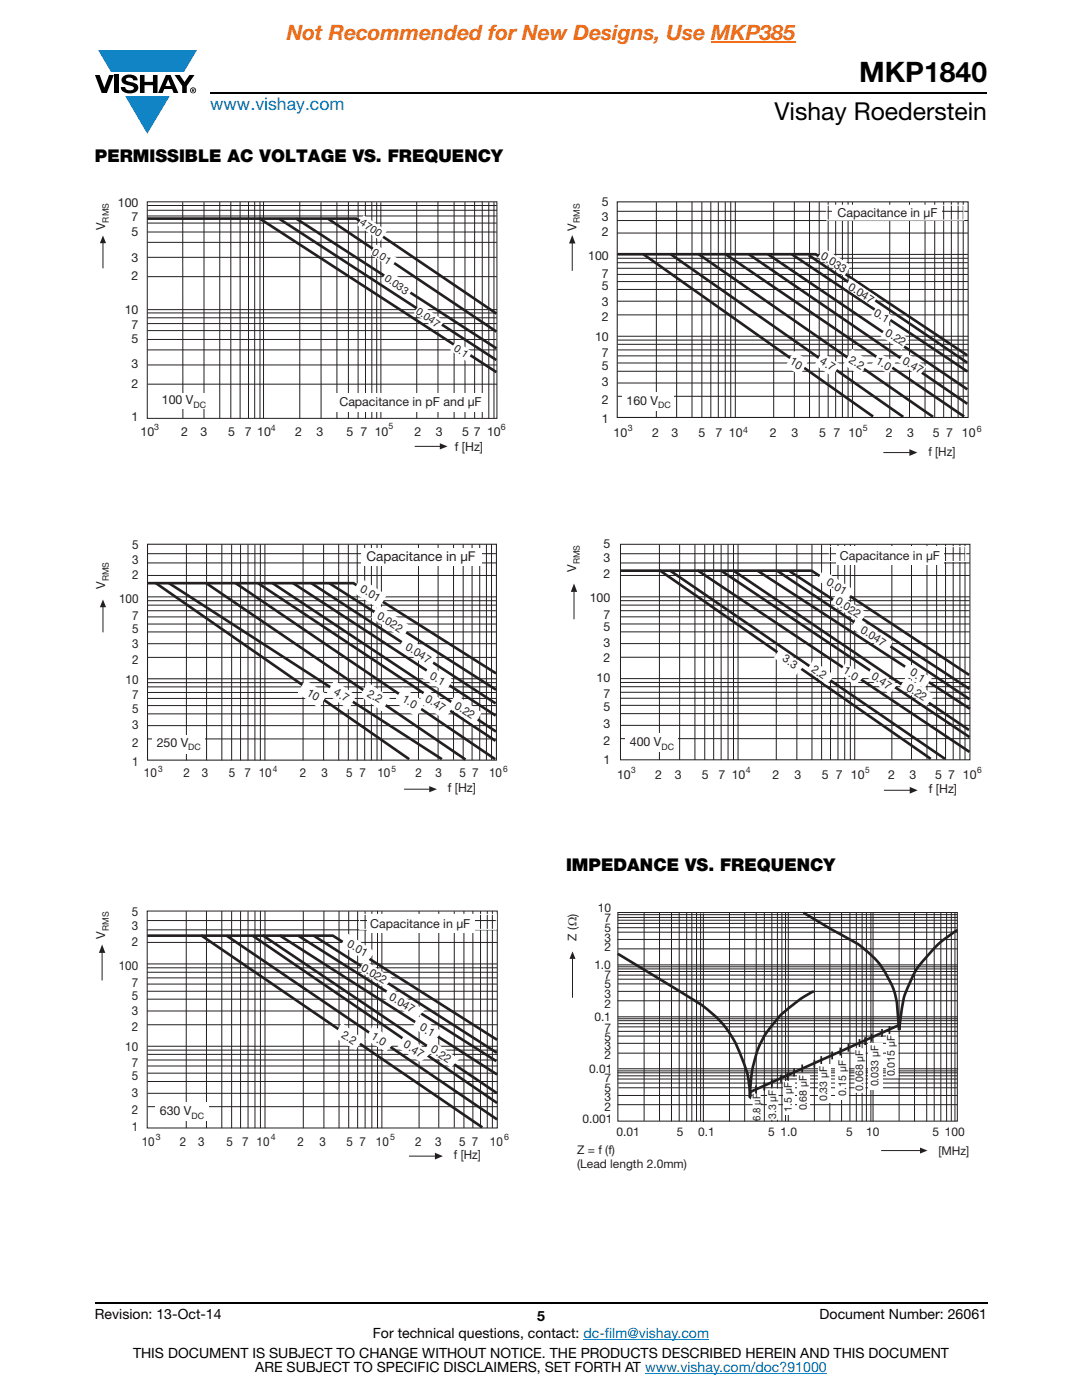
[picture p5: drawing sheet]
<svg xmlns="http://www.w3.org/2000/svg" width="216mm" height="279mm" viewBox="0 0 216 279" stroke-linecap="round" stroke-linejoin="round" font-family="sans-serif">
<g fill="#0a7fc3">
<path d="M19.6 10h19.7l-2.6 4.3h-1.1h-13.5z"/>
<path d="M25 19.2h8.9l-4.5 7.5z"/>
</g>
<g fill="#000">
<path d="M18.9 15h1l.9 2.5 1-2.5h.9l-1.4 3.6h-1zM22.9 15h.9v3.6h-.9zM24.6 15.3a2.1 2.1 0 0 1 2.8 .3l.1 .4h-.9a.79 .79 0 0 0-.7-.5 .79 .79 0 0 0-.8 .4l.3 .3 1 .2a1.08 1.08 0 0 1 1.2 1 1.08 1.08 0 0 1-1.1 1.2 1.73 1.73 0 0 1-2.4-1.2h.9a.96 .96 0 0 0 .8 .6 .96 .96 0 0 0 .9-.4 1.31 1.31 0 0 0-1.2-.6 1.03 1.03 0 0 1-1.1-.6 1.03 1.03 0 0 1 .2-1.1zM27.9 15h.9v1.3h1.7v-1.3h.9v3.6h-.9v-1.6h-1.7v1.6h-.9zM34.8 15h1.1l.9 1.4 1-1.4h1l-1.5 2.2v1.4h-.9v-1.4z"/>
<path d="M33.6 15.9l.5 1.3h-1.1zM33.1 15l-1.6 3.6h1l.3-.8h1.5l.3 .8h1l-1.6-3.6z"/>
<path d="M38.4 17.8h.2v.2h-.2zM38.3 17.7v.7h.1v-.3l.4 .3-.2-.3 .2-.2-.1-.2z"/>
<path d="M38.1 18a.46 .46 0 0 1 .9 0 .46 .46 0 0 1-.9 0zM37.9 18a.6 .6 0 0 0 1.2 0 .6 .6 0 0 0-1.2 0z"/>
</g>
<path d="M42 18.6h155M18.9 260h178.1" fill="none" stroke="#000" stroke-width=".36"/>
<path d="M141.9 8.3h16.8" fill="none" stroke="#f06b12" stroke-width=".21"/>
<path d="M116.4 267.3h25.1M128.7 274h36.3" fill="none" stroke="#007ec4" stroke-width=".2"/>
<path d="M18.9 39.3h82v51.2h-82z" fill="#fff"/>
<g fill="none" stroke="#231f20" stroke-width=".2">
<path d="M29.4 44.5h69.7M29.4 43.1h69.7M29.4 40.3h69.8v43.2h-69.8zM29.4 51.4h69.7M29.4 48.4h69.7M29.4 46.3h69.7M29.4 41h69.7M29.4 55.2h69.7M29.4 42h69.8M36.5 40.3v43.2M40.7 40.3v43.2M43.9 40.3v43.2"/>
<path d="M46.1 40.3v43.2M47.9 40.3v43.2M49.6 40.3v43.2M50.8 40.3v43.2M51.9 40.3v43.2M52.6 40.3v43.2M59.8 40.3v43.3M64.1 40.4v43.1M67.2 40.4v43.1M69.5 40.3v43.3M71.5 40.3v43.3M72.9 40.3v43.2"/>
<path d="M74.2 40.3v43.3M75.2 40.4v43.1M76 40.4v43.1M83.1 40.3l.1 43.2M87.4 40.2v43.2M90.6 40.3v43.2M92.8 40.3v43.2M94.7 40.2v43.2M96.2 40.2v43.2M97.5 40.3v43.2M98.6 40.3v43.2M29.3 67.7h69.8"/>
<path d="M29.4 69.8h69.7M29.4 66h69.7M29.4 64.6h69.7M29.4 63.4h69.7M29.4 62.5h69.7M29.4 76.7h69.8M29.4 61.8h69.8M29.4 72.8h69.8"/>
</g>
<path d="M29.4 43.6h41.7l28 19M51.7 43.5l47.4 30.8M55.7 43.6l43.3 28.3M59.1 43.6l40 25.9M65.5 43.7l33.6 22.5" fill="none" stroke="#231f20" stroke-width=".53"/>
<g fill="#fff">
<path d="M72.6 42.9l4.6 3.2-1.3 2-4.6-3.2z"/>
<path d="M75 48.8l4.3 2.7-1.3 2-4.3-2.8z"/>
<path d="M77.4 53.9l5.2 3.5-1.4 2-5.1-3.5z"/>
<path d="M83.8 60.6l4.8 3.5-1.2 1.8-4.8-3.4z"/>
<path d="M91 68.1l3.3 2.2-1.2 1.8-3.3-2.2z"/>
</g>
<path d="M20.5 48.4v5.1" fill="none" stroke="#231f20" stroke-width=".2"/>
<path d="M20.5 47l.7 1.5h-1.3z" fill-rule="evenodd" fill="#231f20"/>
<path d="M82.8 89.1h5.1" fill="none" stroke="#231f20" stroke-width=".2"/>
<path d="M87.8 88.5l1.5 .6-1.5 .6z" fill-rule="evenodd" fill="#231f20"/>
<g fill="#fff">
<path d="M66.7 78.5h30.5v3.8h-30.5z"/>
<path d="M31.5 78.5h10.6v3.2h-10.6z"/>
<path d="M18.9 107.5h82.5v51.1h-82.5z"/>
</g>
<path d="M29.4 108.6h69.7v43.1h-69.7zM29.5 135.5h69.6" fill="none" stroke="#231f20" stroke-width=".21"/>
<g fill="none" stroke="#231f20" stroke-width=".2">
<path d="M29.4 114.8h69.6M29.4 112.3h69.6M29.4 110.5h69.6M29.4 119.1h69.6M29.4 119.9h69.6M37.2 108.7v43M41.2 108.6v43.1M44.3 108.6v43.1M46.2 108.7v43M48 108.7v43M49.5 108.7v43M50.9 108.7v43"/>
<path d="M52 108.6v43.1M52.9 108.6v43.1M60.5 108.7v43M64.6 108.6v43.1M67.6 108.6v43.1M69.5 108.7v43M71.3 108.7v43M72.8 108.7v43M74.1 108.7v43M75.2 108.6v43.1M76.1 108.7v43M83.5 108.6v43.1"/>
<path d="M87.4 108.7v43M90.5 108.7v42.9M92.4 108.6v43.1M94.2 108.6v43.1M95.7 108.6v43.1M97.1 108.6v43.1M98.1 108.6v43.1M29.4 121.9h69.6M29.4 120.8h69.6M29.4 126.1h69.6M29.4 128.5h69.6M29.4 123.1h69.6"/>
<path d="M29.4 124.5h69.6M29.4 131.2h69.7M29.5 139.4h69.6M29.5 137.1h69.6M29.5 138.2h69.6M29.5 136.2h69.6M29.5 147.5h69.6M29.5 142.5h69.6M29.5 144.8h69.6M29.5 140.8h69.6"/>
</g>
<path d="M29.5 116.4h41l28.5 18M31 116.3l50.7 35.2M33.7 116.4l54.5 35.1M41.1 116.4l51.8 35.2M47 116.4l51.8 35.1M51.5 116.4l47.4 31.5M54.3 116.3l44.7 29.7M58.4 116.3l40.5 26.5M62 116.3l36.9 24.1M65.7 116.4l33.3 21.3" fill="none" stroke="#231f20" stroke-width=".53"/>
<path d="M73.4 136.3l4.3 2.9-1.5 2.6-4.3-2.9z" fill="#fff"/>
<path d="M73.4 136.3l4.3 2.9-1.5 2.6-4.3-2.9z" fill="none" stroke="#fff" stroke-width=".2"/>
<path d="M61 135.8l4.1 2.9-1.5 2.5-4.1-2.9z" fill="#fff"/>
<path d="M61 135.8l4.1 2.9-1.5 2.5-4.1-2.9z" fill="none" stroke="#fff" stroke-width=".2"/>
<path d="M66.7 135.9l4.3 3-1.5 2.6-4.2-3.1z" fill="#fff"/>
<path d="M66.7 135.9l4.3 3-1.5 2.6-4.2-3.1z" fill="none" stroke="#fff" stroke-width=".2"/>
<path d="M80.4 137.2l4.3 3-1.6 2.8-4.3-3z" fill="#fff"/>
<path d="M80.4 137.2l4.3 3-1.6 2.8-4.3-3z" fill="none" stroke="#fff" stroke-width=".2"/>
<path d="M85 137.6l5.1 3.5-1.3 2.5-5.1-3.6z" fill="#fff"/>
<path d="M85 137.6l5.1 3.5-1.3 2.5-5.1-3.6z" fill="none" stroke="#fff" stroke-width=".2"/>
<path d="M90.9 138.7l5.1 3.5-1.4 2.4-5-3.5z" fill="#fff"/>
<path d="M90.9 138.7l5.1 3.5-1.4 2.4-5-3.5z" fill="none" stroke="#fff" stroke-width=".2"/>
<path d="M85.8 132.9l4.4 2.7-1.3 2.4-4.5-2.7z" fill="#fff"/>
<path d="M85.8 132.9l4.4 2.7-1.3 2.4-4.5-2.7z" fill="none" stroke="#fff" stroke-width=".2"/>
<path d="M72 115.5l5 3.3-1.5 2.6-5-3.3z" fill="#fff"/>
<path d="M72 115.5l5 3.3-1.5 2.6-5-3.3z" fill="none" stroke="#fff" stroke-width=".2"/>
<path d="M75.5 120.8l6.1 4.1-1.3 2.4-6.1-4.1z" fill="#fff"/>
<path d="M75.5 120.8l6.1 4.1-1.3 2.4-6.1-4.1z" fill="none" stroke="#fff" stroke-width=".2"/>
<path d="M80.9 126.9l6.3 4-1.4 2.4-6.2-4z" fill="#fff"/>
<path d="M20.5 121.1v5.1" fill="none" stroke="#231f20" stroke-width=".2"/>
<path d="M20.5 119.6l.7 1.6h-1.3z" fill-rule="evenodd" fill="#231f20"/>
<path d="M80.6 157.5h5.1" fill="none" stroke="#231f20" stroke-width=".2"/>
<path d="M85.6 156.9l1.6 .6-1.6 .6z" fill-rule="evenodd" fill="#231f20"/>
<g fill="#fff">
<path d="M72.2 109.3h24v3.5h-24z"/>
<path d="M30.4 146.7h10.5v3.7h-10.5z"/>
<path d="M18.9 180.7h82.7v51.2h-82.7z"/>
</g>
<g fill="none" stroke="#231f20" stroke-width=".2">
<path d="M29.3 192.4h69.9M29.3 195.2h69.9M29.3 194h69.9M29.3 188.1h69.9M29.3 185.6h69.9M29.3 183.7h69.9M29.3 199.4h69.9M29.3 197.8h69.9M29.3 193.1h69.9M29.3 196.4h69.9M29.4 181.8h69.8v43.3h-69.8zM37.2 181.9v43.3"/>
<path d="M41.2 181.8v43.4M44.3 181.8v43.4M46.2 181.9v43.3M48 181.9v43.3M49.5 181.9v43.3M50.9 181.9v43.3M52 181.8v43.4M52.9 181.8v43.4M60.5 181.9v43.3M64.6 181.8v43.4M67.7 181.8v43.4M69.6 181.9v43.3"/>
<path d="M71.4 181.9v43.3M72.9 181.9v43.3M74.2 181.9v43.3M75.3 181.8v43.4M76.2 181.9v43.3M83.6 181.8v43.3M87.6 181.9v43.2M90.6 181.9v43.1M92.6 181.8v43.3M94.4 181.8v43.3M95.9 181.8v43.3M97.2 181.8v43.3"/>
<path d="M98.2 181.8v43.3M29.3 201.8h69.9M29.4 204.5h69.8M29.4 218.2h69.9M29.4 214.2h69.9M29.4 211.5h69.9M29.4 209.6h69.9M29.4 208.8h69.9M29.4 215.8h69.9M29.4 212.7h69.9M29.4 210.4h69.9M29.4 220.9h69.9"/>
</g>
<path d="M29.4 186.7h37l32.8 20.8M40.1 186.7l56.1 38.3M45.2 186.7l54 36.7M50.4 186.7l48.8 33.4M52.4 186.7l46.8 31.5M55.8 186.7l43.4 27.7M59.5 186.7l39.5 25.1M62.6 186.7l36.6 23.4" fill="none" stroke="#231f20" stroke-width=".53"/>
<path d="M69.4 186.4l5.3 3.6-1.5 1.8-5-3.3z" fill="#fff"/>
<path d="M69.4 186.4l5.3 3.6-1.5 1.8-5-3.3z" fill="none" stroke="#fff" stroke-width=".2"/>
<path d="M72.8 191.7l5.3 3.6-1.4 1.6-5-3.2z" fill="#fff"/>
<path d="M72.8 191.7l5.3 3.6-1.4 1.6-5-3.2z" fill="none" stroke="#fff" stroke-width=".2"/>
<path d="M77.7 197.2l6.9 4.4-1.6 1.7-6.4-4.2z" fill="#fff"/>
<path d="M77.7 197.2l6.9 4.4-1.6 1.7-6.4-4.2z" fill="none" stroke="#fff" stroke-width=".2"/>
<path d="M83.5 203l4.5 2.9-1.4 1.9-4.2-2.9z" fill="#fff"/>
<path d="M83.5 203l4.5 2.9-1.4 1.9-4.2-2.9z" fill="none" stroke="#fff" stroke-width=".2"/>
<path d="M86 207.5l5.4 3.9-1.4 1.5-5.1-3.4z" fill="#fff"/>
<path d="M86 207.5l5.4 3.9-1.4 1.5-5.1-3.4z" fill="none" stroke="#fff" stroke-width=".2"/>
<path d="M80.9 206.4l4.9 3.8-1.9 1.6-4.5-2.8z" fill="#fff"/>
<path d="M80.9 206.4l4.9 3.8-1.9 1.6-4.5-2.8z" fill="none" stroke="#fff" stroke-width=".2"/>
<path d="M74.5 204.7l4.1 3.4-1.6 1.7-4-2.4z" fill="#fff"/>
<path d="M74.5 204.7l4.1 3.4-1.6 1.7-4-2.4z" fill="none" stroke="#fff" stroke-width=".2"/>
<path d="M68.2 204.3l4.2 3.1-1.5 2-4.1-2.4z" fill="#fff"/>
<path d="M68.2 204.3l4.2 3.1-1.5 2-4.1-2.4z" fill="none" stroke="#fff" stroke-width=".2"/>
<path d="M20.4 190.1v5.6" fill="none" stroke="#231f20" stroke-width=".2"/>
<path d="M20.4 188.5l.6 1.7h-1.3z" fill-rule="evenodd" fill="#231f20"/>
<path d="M81.6 230.7h5.3" fill="none" stroke="#231f20" stroke-width=".2"/>
<path d="M86.8 230.1l1.6 .6-1.6 .7z" fill-rule="evenodd" fill="#231f20"/>
<path d="M73.3 182.5h21.5v3.7h-21.5z" fill="#fff"/>
<path d="M71.8 182.5h27.2v3h-27.2z" fill="none" stroke="#fff" stroke-width=".2"/>
<g fill="#fff">
<path d="M31 220h10.6v3.7h-10.6z"/>
<path d="M112.9 39.1h83v52.3h-83z"/>
</g>
<path d="M123.2 50.7h39.6l30.2 20.2M128.4 50.7l45.8 32.4M133.7 50.7l46.5 32.5M139.3 50.7l46.9 32.5M144.7 50.7l47.7 32.4M149.4 50.7l43.6 29.9M153.2 50.7l39.8 27M158 50.7l35 23.4M161.4 50.9l31.6 21.5" fill="none" stroke="#231f20" stroke-width=".53"/>
<path d="M123.2 40.3h70v43h-70z" fill="none" stroke="#231f20" stroke-width=".21"/>
<g fill="none" stroke="#231f20" stroke-width=".2">
<path d="M123.1 53.5h70M123.1 52.4h70M123.1 50.8h70M123.1 54.8h70M123.1 57.8h70M123.1 56.2h70M123.1 51.5h70M123.1 46.5h70M123.1 44h70M123.1 42.2h70M131 40.3v43.1M135 40.3v43.1"/>
<path d="M138.1 40.3v43.1M140 40.3v43.1M141.8 40.3v43.1M143.3 40.3v43.1M144.7 40.3v43.1M145.8 40.3v43.1M146.7 40.3v43.1M154.4 40.3v43.1M158.5 40.3v43.1M161.5 40.3v43.1M163.5 40.3v43.1M165.3 40.3v43.1"/>
<path d="M166.7 40.3v43.1M168.1 40.3v43.1M169.2 40.3v43.1M170.1 40.3v43.1M177.5 40.3v43M181.5 40.3v43M184.6 40.4v42.8M186.5 40.3v43M188.3 40.3v43M189.8 40.3v43M191.2 40.3v43M192.2 40.2v43.1"/>
<path d="M123.1 60.1h70M123.2 62.8h70M123.2 67.1h70M123.2 79.1h70M123.2 74.1h70M123.2 71h70M123.2 68.7h70M123.2 76.4h70M123.2 72.4h70M123.2 69.8h70M123.2 67.9h70"/>
</g>
<path d="M170.1 69.8l3.1 2.2-1.6 2.9-3.2-2.2z" fill="#fff"/>
<path d="M170.1 69.8l3.1 2.2-1.6 2.9-3.2-2.2z" fill="none" stroke="#fff" stroke-width=".2"/>
<path d="M164.6 49.7l5.1 3.3-1.3 2-5.1-3.7z" fill="#fff"/>
<path d="M164.6 49.7l5.1 3.3-1.3 2-5.1-3.7z" fill="none" stroke="#fff" stroke-width=".2"/>
<path d="M169.7 55.7l5.2 3.6-.9 1.6-5.4-3.5z" fill="#fff"/>
<path d="M169.7 55.7l5.2 3.6-.9 1.6-5.4-3.5z" fill="none" stroke="#fff" stroke-width=".2"/>
<path d="M158.5 70.2l2.7 1.8-1.6 2.8-2.7-1.8z" fill="#fff"/>
<path d="M158.5 70.2l2.7 1.8-1.6 2.8-2.7-1.8z" fill="none" stroke="#fff" stroke-width=".2"/>
<path d="M164.1 70.4l3.4 2.3-1.4 2.4-3.4-2.4z" fill="#fff"/>
<path d="M164.1 70.4l3.4 2.3-1.4 2.4-3.4-2.4z" fill="none" stroke="#fff" stroke-width=".2"/>
<path d="M175.4 70.5l3.1 1.8-1.2 2.2-3.2-1.8z" fill="#fff"/>
<path d="M175.4 70.5l3.1 1.8-1.2 2.2-3.2-1.8z" fill="none" stroke="#fff" stroke-width=".2"/>
<g fill="#fff">
<path d="M180.6 70.2l4.3 3-1.5 1.9-4.3-2.9z"/>
<path d="M177.2 64.8l4.3 2.8-1.6 2.3-4.2-2.8z"/>
<path d="M175 61.2l3 1.9-1.1 1.8-2.9-2z"/>
</g>
<path d="M175 61.2l3 1.9-1.1 1.8-2.9-2z" fill="none" stroke="#fff" stroke-width=".2"/>
<path d="M114.2 48.5v5.6" fill="none" stroke="#231f20" stroke-width=".2"/>
<path d="M114.2 46.9l.6 1.7h-1.3z" fill-rule="evenodd" fill="#231f20"/>
<path d="M176.3 90.3h5.3" fill="none" stroke="#231f20" stroke-width=".2"/>
<path d="M181.5 89.6l1.6 .7-1.6 .7z" fill-rule="evenodd" fill="#231f20"/>
<path d="M166.1 41h21.8v2.9h-21.8z" fill="#fff"/>
<path d="M165 41h27.3v2.9h-27.3z" fill="none" stroke="#fff" stroke-width=".2"/>
<g fill="#fff">
<path d="M124.1 78.3h10.4v3.7h-10.4z"/>
<path d="M112.9 107.3h83v51.5h-83z"/>
</g>
<g fill="none" stroke="#231f20" stroke-width=".2">
<path d="M123.8 114.8h69.7M123.8 112.4h69.7M123.8 110.5h69.7M123.8 119.1h69.7M123.8 119.9h69.7M123.8 108.6h69.7v43h-69.7zM131.6 108.7v43M135.6 108.6v43.1M138.7 108.6v43.1M140.6 108.7v43M142.4 108.7v43M143.9 108.7v43"/>
<path d="M145.3 108.7v43M146.4 108.6v43.1M147.3 108.6v43.1M154.9 108.7v43M159 108.6v43.1M162 108.6v43.1M163.9 108.7v43M165.7 108.7v43M167.2 108.7v43M168.6 108.7v43M169.7 108.6v43.1M170.5 108.7v43"/>
<path d="M178 108.6v43M181.9 108.7v42.9M185 108.7v42.9M186.9 108.6v43M188.7 108.6v43M190.2 108.6v43M191.5 108.6v43M192.6 108.6v43M123.8 121.9h69.7M123.8 120.8h69.7M123.8 126.1h69.7M123.8 124.5h69.7"/>
<path d="M123.8 128.4h69.7M123.8 123.1h69.7M123.8 131.2h69.7M123.8 135.4h69.8M123.8 139.3h69.8M123.8 138.2h69.8M123.8 137h69.8M123.8 136.2h69.8M123.8 147.4h69.8M123.8 144.8h69.8M123.8 142.4h69.8M123.8 140.8h69.8"/>
</g>
<path d="M123.8 113.9h38.1l31.5 20.8M131.6 113.8l54.1 37.6M133.7 113.9l54.9 37.5M139.2 113.8l54.3 36.3M143.9 113.9l49.6 33.2M146.3 113.8l47.1 31.9M151.2 113.9l42.3 27.6M155 113.9l38.5 25.6M157.6 114l35.9 23.5" fill="none" stroke="#231f20" stroke-width=".53"/>
<path d="M164.3 113.9l6 3.9-1.3 1.9-5.8-4z" fill="#fff"/>
<path d="M164.3 113.9l6 3.9-1.3 1.9-5.8-4z" fill="none" stroke="#fff" stroke-width=".2"/>
<path d="M167 118.5l5.9 3.8-1.4 1.9-5.5-3.9z" fill="#fff"/>
<path d="M167 118.5l5.9 3.8-1.4 1.9-5.5-3.9z" fill="none" stroke="#fff" stroke-width=".2"/>
<path d="M171 123.4l7 4.7-.9 2-7.1-4.8z" fill="#fff"/>
<path d="M171 123.4l7 4.7-.9 2-7.1-4.8z" fill="none" stroke="#fff" stroke-width=".2"/>
<g fill="#fff">
<path d="M181.1 132.2l4.8 3.1-1.5 2.1-4.4-3.3z"/>
<path d="M180.8 135.2l5.6 3.6-1.6 2-5.1-3.8z"/>
</g>
<path d="M180.8 135.2l5.6 3.6-1.6 2-5.1-3.8z" fill="none" stroke="#fff" stroke-width=".2"/>
<path d="M174 133.4l5 3.2-1.6 1.8-4.4-3.4z" fill="#fff"/>
<path d="M174 133.4l5 3.2-1.6 1.8-4.4-3.4z" fill="none" stroke="#fff" stroke-width=".2"/>
<path d="M168.7 132.5l3.8 2.3-1.9 2-2.9-2.6z" fill="#fff"/>
<path d="M168.7 132.5l3.8 2.3-1.9 2-2.9-2.6z" fill="none" stroke="#fff" stroke-width=".2"/>
<path d="M162.2 131.9l4.2 2.9-1.5 1.8-3.7-2.9z" fill="#fff"/>
<path d="M162.2 131.9l4.2 2.9-1.5 1.8-3.7-2.9z" fill="none" stroke="#fff" stroke-width=".2"/>
<path d="M155.6 129.6l4.9 3.1-1.7 1.9-4.2-3.4z" fill="#fff"/>
<path d="M155.6 129.6l4.9 3.1-1.7 1.9-4.2-3.4z" fill="none" stroke="#fff" stroke-width=".2"/>
<path d="M114.5 118v5.6" fill="none" stroke="#231f20" stroke-width=".2"/>
<path d="M114.5 116.4l.7 1.7h-1.3z" fill-rule="evenodd" fill="#231f20"/>
<path d="M176.4 157.7h5.2" fill="none" stroke="#231f20" stroke-width=".2"/>
<path d="M181.5 157l1.6 .7-1.6 .7z" fill-rule="evenodd" fill="#231f20"/>
<path d="M166.8 109.1h21.5v3.7h-21.5z" fill="#fff"/>
<path d="M165.5 109.1h27.2v3h-27.2z" fill="none" stroke="#fff" stroke-width=".2"/>
<g fill="#fff">
<path d="M124.8 146.4h10.5v3.7h-10.5z"/>
<path d="M112.9 180h80.5v53.6h-80.5z"/>
</g>
<g fill="none" stroke="#231f20" stroke-width=".2">
<path d="M123.1 185.1h67.8M123.2 199.7h67.8M123.3 187.5h67.8M123.3 186h67.8M123.3 183.6h67.8M123.3 183.1h67.8M123.3 182.5h67.8M123.3 192.6h67.8M123.3 182.1h67.7v41.6h-67.7zM123.3 189.4h67.8M123.3 184.3h67.8M123.3 197.9h67.8"/>
<path d="M123.3 195.4h67.8M123.3 194.6h67.8M123.3 193.9h67.8M123.3 193.4h67.8M123.3 192.9h67.8M128.5 182.1v41.6M131.6 182.1v41.6M134 182.2v41.6M135.5 182.2v41.6M137 182.2v41.6M138 182.2v41.6M139 182.2v41.6"/>
<path d="M139.8 182.3v41.4M140.3 182.3v41.6M145.6 182.2v41.6M148.6 182.2v41.6M150.9 182.1v41.6M152.5 182.2v41.6M154 182.2v41.6M155.1 182.2v41.6M156 182.1v41.6M156.7 182.1v41.6M157.3 182.2v41.6M162.5 182.1v41.6"/>
<path d="M165.6 182.2v41.6M167.9 182.1v41.6M169.6 182.1v41.6M170.9 182.1v41.6M172 182.2v41.6M172.9 182.1v41.6M173.8 182.2v41.6M174.2 182.2v41.6M179.4 182.1v41.6M182.5 182.2v41.6M184.9 182.2v41.6M186.4 182.1v41.6"/>
<path d="M187.7 182.1v41.6M188.9 182.2v41.6M189.8 182.1v41.6M190.5 182.1v41.6M191.1 196.4h-67.8M123.2 206.8h67.8M123.2 215.3h67.8M123.2 214.7h67.8M123.2 214.1h67.8M123.2 213.7h67.8M123.3 208.2h67.8M123.3 205.8h67.8"/>
<path d="M123.3 202.9h67.8M123.3 218.6h67.8M123.3 210.2h67.8M123.3 204.9h67.8M123.3 203.3h67.8M123.3 216.2h67.8M123.4 204.3h67.7M123.4 203.7h67.7M123.4 213.3h67.8M123.4 217.1h67.6M157.4 213.5v1.5M123.2 220.5h67.8"/>
</g>
<path d="M123.3 190.3l16.8 10.3a20.9 20.9 0 0 1 8.1 11.1 18.7 18.7 0 0 1 1.5 7.2 23.9 23.9 0 0 1 3.2-12.8 26.2 26.2 0 0 1 9.5-8.2M160.3 182.2l7.2 4.2a20.2 20.2 0 0 1 10.6 10.5l.2 .4a19.1 19.1 0 0 1 .9 6.2l.2 2.1 .1-.8a22.8 22.8 0 0 1 2.3-9.3 20.6 20.6 0 0 1 4.6-6.2 24.3 24.3 0 0 1 4.6-3.7M179.5 204.6l-29.8 13.3" fill="none" stroke="#231f20" stroke-width=".53"/>
<g fill="none" stroke="#231f20" stroke-width=".34">
<path d="M150.9 216.6v1.6M152.5 216v1.6M154 215.3v1.6M155.8 214.5v1.6M157.1 214v1.6M158.4 213.3v1.5M160.1 212.4v1.6M162.5 211.5v1.6M163.9 210.8v1.6M166 209.8v1.6M167.7 209.1v1.5M169.3 208.3v1.6"/>
<path d="M171.5 207.4v1.5M172.6 207v1.6M173.9 206.3v1.6M176 205.4v1.5M177.5 204.8v1.5"/>
</g>
<g fill="#fff">
<path d="M150.2 218.3l1.6 .1v5.1l-1.6-.1z"/>
<path d="M159.1 214.3h2.6v7.6h-2.6z"/>
<path d="M163.1 212.5h2.6v7.6h-2.6z"/>
<path d="M156.3 215.8h2.4v6.6h-2.4z"/>
<path d="M170.5 209.2h2.2v8.9h-2.2z"/>
<path d="M153.1 217.3h2.3l-.2 6.2h-2.3z"/>
<path d="M166.7 211.1h2.7v8.3h-2.7z"/>
<path d="M173.2 208.2h2.9v9.3h-2.9z"/>
<path d="M176.8 206.4h2.4l.1 8.7-2.5-.1z"/>
</g>
<path d="M175.8 229.6h7.9" fill="none" stroke="#231f20" stroke-width=".2"/>
<path d="M183.6 229l1.5 .6-1.5 .6z" fill-rule="evenodd" fill="#231f20"/>
<path d="M114.2 191.3v7.8" fill="none" stroke="#231f20" stroke-width=".2"/>
<path d="M114.2 189.9l.6 1.5h-1.2z" fill-rule="evenodd" fill="#231f20"/>
<text font-size="5.6" x="171.4" y="16.4">MKP1840</text>
<text font-size="4.9" x="154.5" y="24">Vishay Roederstein</text>
<text font-size="4.2" fill="#f06b12" x="57.2" y="8">Not Recommended for New Designs, Use MKP385</text>
<text font-size="3.5" fill="#007ec4" x="42" y="21.9">www.vishay.com</text>
<g font-size="3.5">
<text x="18.9" y="32.3">PERMISSIBLE AC VOLTAGE VS. FREQUENCY</text>
<text x="112.9" y="173.9">IMPEDANCE VS. FREQUENCY</text>
</g>
<g font-size="2.8">
<text x="18.9" y="263.3">Revision: 13-Oct-14</text>
<text x="107.2" y="263.6">5</text>
<text x="163.6" y="263.3">Document Number: 26061</text>
<text x="74.4" y="267.1">For technical questions, contact: dc-film@vishay.com</text>
<text x="26.5" y="271">THIS DOCUMENT IS SUBJECT TO CHANGE WITHOUT NOTICE. THE PRODUCTS DESCRIBED HEREIN AND THIS DOCUMENT</text>
<text x="50.9" y="273.8">ARE SUBJECT TO SPECIFIC DISCLAIMERS, SET FORTH AT www.vishay.com/doc?91000</text>
</g>
<text font-size="2.7" fill="#231f20" x="73.1" y="112">Capacitance in μF</text>
<g font-size="2.5" fill="#231f20">
<text x="23.5" y="41.4">100</text>
<text x="120.1" y="41.2">5</text>
<text x="21" y="45.9" transform="rotate(-90 21 45.9)">V</text>
<text x="26.3" y="44.1">7</text>
<text x="26.3" y="47.1">5</text>
<text x="115" y="46" transform="rotate(-90 115 46)">V</text>
<text x="120.1" y="44.1">3</text>
<text x="120.1" y="47.1">2</text>
<text x="167.1" y="43.3">Capacitance in μF</text>
<text x="26.3" y="52.3">3</text>
<text x="117.4" y="51.9">100</text>
<text x="26.3" y="56">2</text>
<text x="120.1" y="55.4">7</text>
<text x="120.1" y="57.9">5</text>
<text x="24.9" y="62.7">10</text>
<text x="26.3" y="65.7">7</text>
<text x="120.1" y="61">3</text>
<text x="120.1" y="64">2</text>
<text x="26.3" y="68.5">5</text>
<text x="118.7" y="68.1">10</text>
<text x="120.1" y="71.2">7</text>
<text x="26.3" y="73.4">3</text>
<text x="26.3" y="77.5">2</text>
<text x="120.1" y="73.8">5</text>
<text x="120.1" y="77.1">3</text>
<text x="32.3" y="80.7">100 V</text>
<text x="67.7" y="81">Capacitance in pF and μF</text>
<text x="120.1" y="80.6">2</text>
<text x="125" y="80.8">160 V</text>
<text x="26.3" y="84">1</text>
<text x="28" y="87.1">10</text>
<text x="36.1" y="87.1">2</text>
<text x="40" y="87.1">3</text>
<text x="45.5" y="87.1">5</text>
<text x="48.8" y="87.1">7</text>
<text x="51.3" y="87.1">10</text>
<text x="58.9" y="87.1">2</text>
<text x="63.1" y="87.1">3</text>
<text x="69.1" y="87.1">5 7</text>
<text x="74.8" y="87.1">10</text>
<text x="82.7" y="87.1">2</text>
<text x="87" y="87.1">3</text>
<text x="90.7" y="90">f [Hz]</text>
<text x="92.2" y="87.1">5 7</text>
<text x="97.2" y="87.1">10</text>
<text x="120.1" y="84.4">1</text>
<text x="122.4" y="87.1">10</text>
<text x="130.1" y="87.1">2</text>
<text x="134" y="87.1">3</text>
<text x="139.4" y="87.1">5</text>
<text x="142.8" y="87.1">7</text>
<text x="145.4" y="87.1">10</text>
<text x="153.6" y="87.1">2</text>
<text x="157.9" y="87.1">3</text>
<text x="163.5" y="87.1">5 7 10</text>
<text x="176.8" y="87.1">2</text>
<text x="181" y="87.1">3</text>
<text x="186.1" y="87.1">5 7</text>
<text x="191.9" y="87.1">10</text>
<text x="185.3" y="90.9">f [Hz]</text>
<text x="26.3" y="109.6">5</text>
<text x="26.3" y="112.5">3</text>
<text x="120.4" y="109.3">5</text>
<text x="120.4" y="112.2">3</text>
<text x="167.6" y="111.7">Capacitance in μF</text>
<text x="21" y="117.5" transform="rotate(-90 21 117.5)">V</text>
<text x="26.3" y="115.5">2</text>
<text x="115" y="114.1" transform="rotate(-90 115 114.1)">V</text>
<text x="120.4" y="115.3">2</text>
<text x="23.8" y="120.3">100</text>
<text x="26.3" y="123.8">7</text>
<text x="117.7" y="120.1">100</text>
<text x="120.4" y="123.5">7</text>
<text x="26.3" y="126.3">5</text>
<text x="26.3" y="129.4">3</text>
<text x="120.4" y="126">5</text>
<text x="120.4" y="129.1">3</text>
<text x="25.1" y="136.5">10</text>
<text x="26.3" y="132.5">2</text>
<text x="119.1" y="136.2">10</text>
<text x="120.4" y="132.2">2</text>
<text x="26.3" y="139.6">7</text>
<text x="26.3" y="142.3">5</text>
<text x="120.4" y="139.3">7</text>
<text x="120.4" y="142">5</text>
<text x="26.3" y="145.5">3</text>
<text x="26.3" y="149">2</text>
<text x="31.3" y="149">250 V</text>
<text x="120.4" y="145.2">3</text>
<text x="120.4" y="148.7">2</text>
<text x="125.7" y="148.9">400 V</text>
<text x="26.3" y="152.9">1</text>
<text x="28.7" y="155.1">10</text>
<text x="36.6" y="155.1">2</text>
<text x="40.2" y="155.1">3</text>
<text x="45.7" y="155.1">5</text>
<text x="48.8" y="155.1">7</text>
<text x="51.6" y="155.1">10</text>
<text x="59.8" y="155.1">2</text>
<text x="64.1" y="155.1">3</text>
<text x="69.1" y="155.1">5 7</text>
<text x="75.3" y="155.1">10</text>
<text x="82.9" y="155.1">2</text>
<text x="86.9" y="155.1">3</text>
<text x="91.7" y="155.1">5 7</text>
<text x="97.6" y="155.1">10</text>
<text x="120.4" y="152.5">1</text>
<text x="123.1" y="155.4">10</text>
<text x="130.8" y="155.4">2</text>
<text x="134.6" y="155.4">3</text>
<text x="140" y="155.4">5</text>
<text x="143.4" y="155.4">7</text>
<text x="146" y="155.4">10</text>
<text x="154.2" y="155.4">2</text>
<text x="158.5" y="155.4">3</text>
<text x="164" y="155.4">5 7 10</text>
<text x="177.2" y="155.4">2</text>
<text x="181.5" y="155.4">3</text>
<text x="186.6" y="155.4">5 7 10</text>
<text x="89.3" y="158">f [Hz]</text>
<text x="185.3" y="158.3">f [Hz]</text>
<text x="26.3" y="182.7">5</text>
<text x="26.3" y="185.6">3</text>
<text x="73.9" y="185.2">Capacitance in μF</text>
<text x="21" y="187.3" transform="rotate(-90 21 187.3)">V</text>
<text x="26.3" y="188.7">2</text>
<text x="23.7" y="193.5">100</text>
<text x="26.3" y="197">7</text>
<text x="26.3" y="199.5">5</text>
<text x="26.3" y="202.6">3</text>
<text x="25" y="209.8">10</text>
<text x="26.3" y="205.7">2</text>
<text x="26.3" y="212.9">7</text>
<text x="26.3" y="215.6">5</text>
<text x="26.3" y="218.9">3</text>
<text x="26.3" y="222.3">2</text>
<text x="26.3" y="225.7">1</text>
<text x="31.9" y="222.5">630 V</text>
<text x="28.3" y="228.7">10</text>
<text x="35.9" y="228.7">2</text>
<text x="39.6" y="228.7">3</text>
<text x="45.2" y="228.7">5</text>
<text x="48.3" y="228.7">7</text>
<text x="51.2" y="228.7">10</text>
<text x="59.4" y="228.7">2</text>
<text x="63.7" y="228.7">3</text>
<text x="69.1" y="228.7">5 7</text>
<text x="75" y="228.7">10</text>
<text x="82.8" y="228.7">2</text>
<text x="86.8" y="228.7">3</text>
<text x="90.6" y="231.3">f [Hz]</text>
<text x="91.6" y="228.7">5 7</text>
<text x="97.8" y="228.7">10</text>
</g>
<g font-size="2.4" fill="#231f20">
<text x="119.3" y="182">10</text>
<text x="120.6" y="184">7</text>
<text x="115.1" y="187.7" transform="rotate(-90 115.1 187.7)">Z (Ω)</text>
<text x="120.6" y="186.1">5</text>
<text x="120.6" y="188">3</text>
<text x="120.6" y="189.8">2</text>
<text x="118.6" y="193.4">1.0</text>
<text x="120.6" y="195.4">7</text>
<text x="120.6" y="197.2">5</text>
<text x="118.6" y="203.8">0.1</text>
<text x="120.6" y="199.2">3</text>
<text x="120.6" y="201.1">2</text>
<text x="120.6" y="205.9">7</text>
<text x="120.6" y="207.7">5</text>
<text x="120.6" y="209.6">3</text>
<text x="117.6" y="214.1">0.01</text>
<text x="120.6" y="215.9">7</text>
<text x="120.6" y="211.4">2</text>
<text x="120.6" y="218">5</text>
<text x="120.6" y="219.8">3</text>
<text x="120.6" y="221.7">2</text>
<text x="116.2" y="224.1">0.001</text>
<text x="123" y="226.7">0.01</text>
<text x="135" y="226.7">5</text>
<text x="139.3" y="226.7">0.1</text>
<text x="153.3" y="226.7">5</text>
<text x="155.7" y="226.7">1.0</text>
<text x="168.8" y="226.7">5</text>
<text x="172.8" y="226.7">10</text>
<text x="186" y="226.7">5</text>
<text x="188.5" y="226.7">100</text>
<text x="115.2" y="230.3">Z = f (f)</text>
<text x="115.2" y="233.1">(Lead length 2.0mm)</text>
<text x="187.2" y="230.4">[MHz]</text>
</g>
<g font-size="2.3" fill="#231f20">
<text x="163.7" y="51.6" transform="rotate(32 163.7 51.6)">0.033</text>
<text x="169.1" y="57.6" transform="rotate(34 169.1 57.6)">0.047</text>
<text x="174.2" y="62.9" transform="rotate(32 174.2 62.9)">0.1</text>
<text x="176.5" y="66.8" transform="rotate(32 176.5 66.8)">0.22</text>
<text x="157.5" y="72.5" transform="rotate(32 157.5 72.5)">10</text>
<text x="163.5" y="72.5" transform="rotate(32 163.5 72.5)">4.7</text>
<text x="169.2" y="72.2" transform="rotate(32 169.2 72.2)">2.2</text>
<text x="174.6" y="72.5" transform="rotate(32 174.6 72.5)">1.0</text>
<text x="179.9" y="72.4" transform="rotate(32 179.9 72.4)">0.47</text>
<text x="71.7" y="118" transform="rotate(33 71.7 118)">0.01</text>
<text x="164.8" y="116.5" transform="rotate(33 164.8 116.5)">0.01</text>
<text x="75.1" y="123.3" transform="rotate(33 75.1 123.3)">0.022</text>
<text x="166.5" y="120.4" transform="rotate(33 166.5 120.4)">0.022</text>
<text x="80.8" y="129.5" transform="rotate(33 80.8 129.5)">0.047</text>
<text x="156" y="131.8" transform="rotate(36 156 131.8)">3.3</text>
<text x="171.6" y="126.1" transform="rotate(34 171.6 126.1)">0.047</text>
<text x="85.7" y="135.3" transform="rotate(33 85.7 135.3)">0.1</text>
<text x="161.8" y="133.9" transform="rotate(36 161.8 133.9)">2.2</text>
<text x="168.1" y="134.2" transform="rotate(34 168.1 134.2)">1.0</text>
<text x="173.8" y="135.3" transform="rotate(35 173.8 135.3)">0.47</text>
<text x="180.8" y="137.6" transform="rotate(33 180.8 137.6)">0.22</text>
<text x="181.4" y="134.6" transform="rotate(33 181.4 134.6)">0.1</text>
<text x="61.1" y="138.6" transform="rotate(33 61.1 138.6)">10</text>
<text x="66.5" y="138.6" transform="rotate(33 66.5 138.6)">4.7</text>
<text x="73.1" y="138.8" transform="rotate(33 73.1 138.8)">2.2</text>
<text x="80.1" y="139.9" transform="rotate(33 80.1 139.9)">1.0</text>
<text x="84.7" y="139.9" transform="rotate(33 84.7 139.9)">0.47</text>
<text x="90.6" y="141.3" transform="rotate(33 90.6 141.3)">0.22</text>
<text x="69.1" y="188.8" transform="rotate(32 69.1 188.8)">0.01</text>
<text x="72" y="193.5" transform="rotate(33 72 193.5)">0.022</text>
<text x="77.5" y="199.3" transform="rotate(33 77.5 199.3)">0.047</text>
<text x="68" y="206.9" transform="rotate(33 68 206.9)">2.2</text>
<text x="74" y="207.2" transform="rotate(35 74 207.2)">1.0</text>
<text x="80.4" y="208.8" transform="rotate(35 80.4 208.8)">0.47</text>
<text x="83.6" y="205.4" transform="rotate(33 83.6 205.4)">0.1</text>
<text x="85.8" y="209.8" transform="rotate(34 85.8 209.8)">0.22</text>
</g>
<g font-size="2.1" fill="#231f20">
<text x="71.7" y="44.8" transform="rotate(33 71.7 44.8)">4700</text>
<text x="74.1" y="50.6" transform="rotate(33 74.1 50.6)">0.01</text>
<text x="76.6" y="55.8" transform="rotate(35 76.6 55.8)">0.033</text>
<text x="82.9" y="62.5" transform="rotate(35 82.9 62.5)">0.047</text>
<text x="90.4" y="69.9" transform="rotate(35 90.4 69.9)">0.1</text>
<text x="178.6" y="214.8" transform="rotate(-90 178.6 214.8)">0.015 μF</text>
<text x="158" y="221.9" transform="rotate(-90 158 221.9)">1.5 μF</text>
<text x="161" y="221.6" transform="rotate(-90 161 221.6)">0.68 μF</text>
<text x="165.1" y="219.8" transform="rotate(-90 165.1 219.8)">0.33 μF</text>
<text x="168.8" y="218.7" transform="rotate(-90 168.8 218.7)">0.15 μF</text>
<text x="172.2" y="217.8" transform="rotate(-90 172.2 217.8)">0.068 μF</text>
<text x="175.3" y="216.8" transform="rotate(-90 175.3 216.8)">0.033 μF</text>
<text x="151.7" y="223.6" transform="rotate(-90 151.7 223.6)">6.8 μF</text>
<text x="154.9" y="223.4" transform="rotate(-90 154.9 223.4)">3.3 μF</text>
</g>
<g font-size="1.8" fill="#231f20">
<text x="21.7" y="44.4" transform="rotate(-90 21.7 44.4)">RMS</text>
<text x="115.7" y="44.5" transform="rotate(-90 115.7 44.5)">RMS</text>
<text x="38.6" y="81.4">DC</text>
<text x="131.3" y="81.5">DC</text>
<text x="30.8" y="85.8">3</text>
<text x="54.1" y="86">4</text>
<text x="77.5" y="85.6">5</text>
<text x="99.9" y="85.8">6</text>
<text x="125.3" y="86">3</text>
<text x="148.3" y="86.3">4</text>
<text x="172.1" y="86">5</text>
<text x="194.9" y="86.2">6</text>
<text x="115.7" y="112.6" transform="rotate(-90 115.7 112.6)">RMS</text>
<text x="21.7" y="116" transform="rotate(-90 21.7 116)">RMS</text>
<text x="37.6" y="149.7">DC</text>
<text x="132" y="149.6">DC</text>
<text x="31.5" y="154">3</text>
<text x="54.5" y="154">4</text>
<text x="78.1" y="154">5</text>
<text x="100.4" y="154">6</text>
<text x="125.9" y="154.3">3</text>
<text x="148.8" y="154.3">4</text>
<text x="172.6" y="154.3">5</text>
<text x="195" y="154.2">6</text>
<text x="21.7" y="185.8" transform="rotate(-90 21.7 185.8)">RMS</text>
<text x="31.1" y="227.6">3</text>
<text x="38.2" y="223.2">DC</text>
<text x="54" y="227.6">4</text>
<text x="77.9" y="227.6">5</text>
<text x="100.6" y="227.6">6</text>
</g>
</svg>
